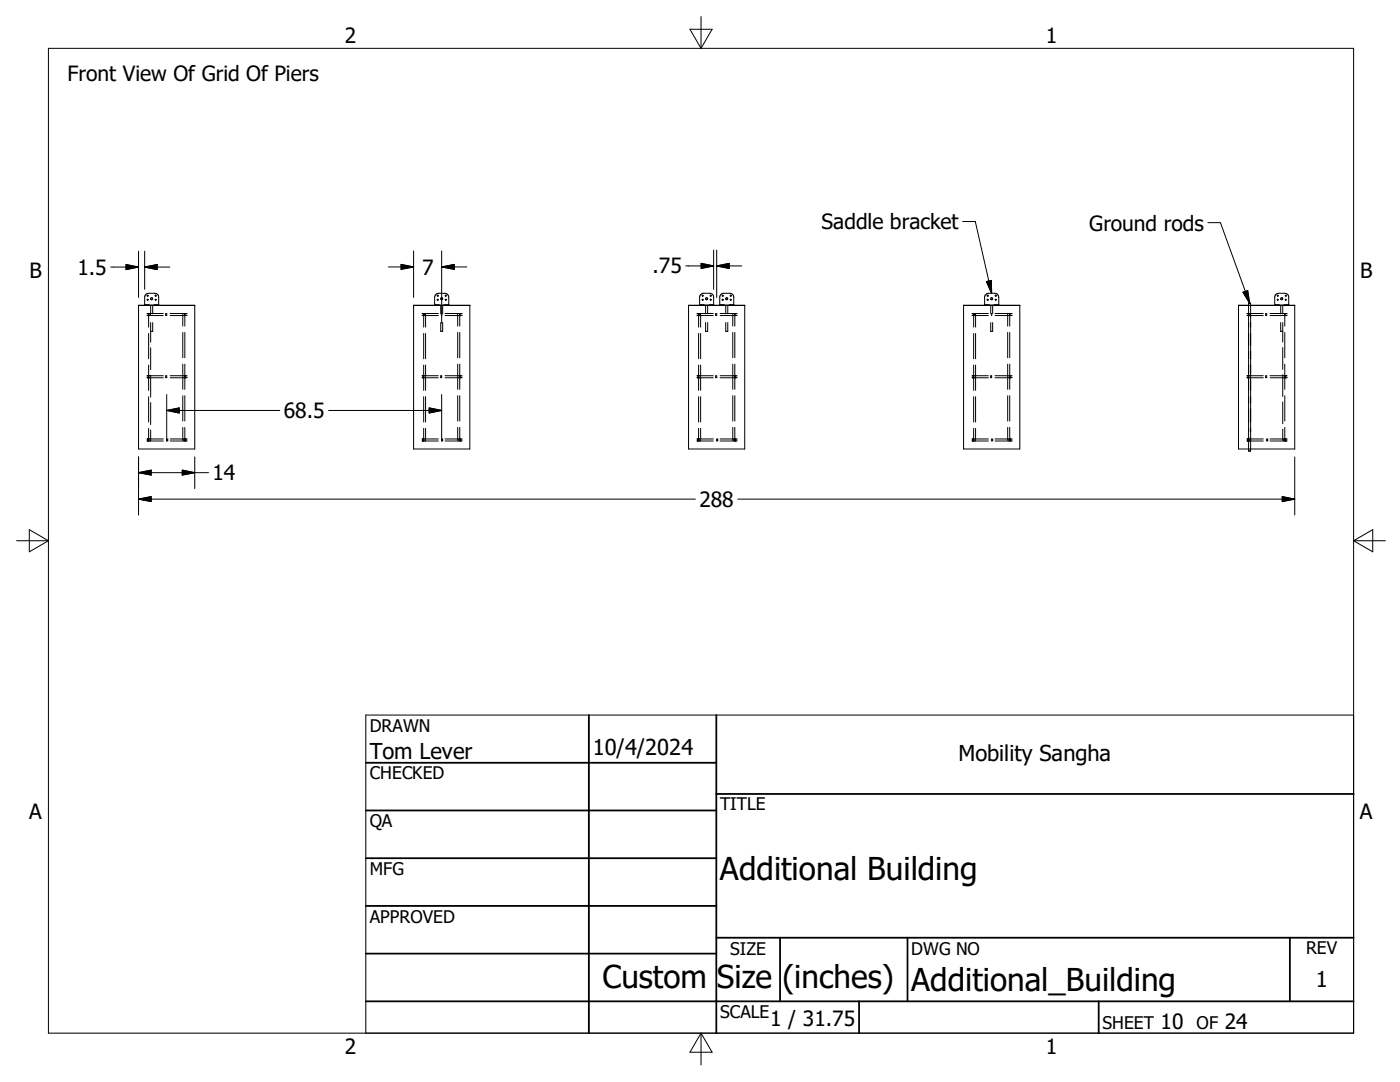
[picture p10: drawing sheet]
<svg xmlns="http://www.w3.org/2000/svg" width="279mm" height="216mm" viewBox="0 0 279 216" stroke-linecap="round" stroke-linejoin="round" font-family="sans-serif">
<g fill="none" stroke="#000" stroke-width=".2">
<path d="M9.7 9.6h260.4v196.6h-260.4zM137.7 5.8h4.4l-2.2 3.8zM139.9 3.3v6.3M22.1 53.3h5.5M25.2 52.8l2.4 .5-2.4 .5zM27.6 50.1v9.3M28.9 50.1v7.6M28.9 53.3h5M28.9 53.3l2.5-.5v1zM29.4 59.7l.2 .1-.1 .1zM29.4 58.9l.1 .2zM31 59.7l.2 .1-.1 .1z"/>
<path d="M31 58.9l.1 .2zM77.5 53.3h5M80 52.8l2.5 .5-2.5 .4zM82.5 50.1v9.3M87.3 59.7l.1 .2zM88.1 50.1v14.4M88.1 53.3h5M88.1 53.3l2.6-.5v.9zM88.9 59.7l.1 .2zM136.9 53.1h5.5M139.9 52.6l2.5 .5-2.5 .5zM140.2 59.7l.1 .1-.1 .1z"/>
<path d="M140.2 58.9l.1 .2zM141.8 59.7l.1 .1-.1 .1zM141.8 58.9l.1 .2zM142.4 49.9v7.8M143 49.9v9.5M143 53.1h5M143 53.1l2.5-.5v1zM144.2 59.7l.1 .2zM145.8 59.7l.1 .2zM192.1 44.2h2.5l3.3 14.3M196.9 56.2l1-.2v2.5zM197 59.7l.2 .2z"/>
<path d="M198.6 59.7l.2 .2zM241.1 44.4h2.5l5.8 16.1M248.1 58.3l.9-.3 .4 2.5zM254.9 59.7l.2 .1-.1 .1zM254.9 58.9l.2 .2zM256.5 59.7l.2 .1-.1 .1zM256.5 58.9l.2 .2zM27.6 60.9h11.3v28.7h-11.3zM27.6 61h11.3M28.9 60.9v-1.8l.4-.5 .4-.1h1.4l.3 .2 .3 .6v1.6M28.9 60.8h.9M29.4 75.4h.1"/>
<path d="M29.4 75h.1M29.4 62.9h.1M29.4 62.6h.1M29.4 62.9l.1 .1M29.5 75.4h.1M29.5 75h.1M29.5 63h.1M29.5 62.6h.1M29.5 75h-.1M29.5 62.6h-.1M29.6 75v.3l-.1 .1M29.6 62.6l.1 .2"/>
<path d="M29.7 62.8h.1M29.7 62.8v2.5M29.7 66.5v5.1M29.7 72.8v5.1M29.7 79.2v5M29.7 62.8l-.2 .2M29.7 75.4h.1M29.7 75h.1M29.7 63h.1M29.7 62.6h.1M29.7 75.4h2.9M29.7 75h2.9"/>
<path d="M29.7 63h2.9M29.7 62.6h2.9M29.9 62.8h.2M30.1 66.1h.1M30.1 60.9v1.7M30.1 64.4v3.9M30.1 69.4v4.4M30.1 74.9v4.3M30.5 64.4v1.7h-.2M30.5 60.9v1.7M30.7 60.8h1M33.1 62.6v.1"/>
<path d="M33.1 62.8v.2M33.1 75v.1M33.1 75.3v.1M33.3 62.6v.1M33.3 62.8v.2M33.3 75v.1M33.3 75.3v.1M33.3 78.7v9.3M34 75.4h2.8M34 75h2.8M34 63h2.8M34 62.6h2.8"/>
<path d="M36.5 62.6v2.5M36.5 66.3v5.1M36.5 72.7v5M36.5 79v5M36.8 75.4h.1M36.8 75h.1M36.8 63h.1M36.8 62.6h.1M36.9 62.6v2.5M36.9 66.3v5.1M36.9 72.7v5M36.9 79v5"/>
<path d="M36.9 75.4h.2M36.9 75h.2M36.9 63h.2M36.9 62.6h.2M37.1 75l-.2 .2 .2 .2M37.1 75h.1M37.1 62.6l-.2 .2 .2 .2M37.1 62.6h.1M37.2 75.4h.1M37.2 75h.1M37.2 62.9h.1M37.2 62.6h.1"/>
<path d="M37.2 75.4h-.1M37.2 62.9l-.1 .1M82.5 60.9h11.3v28.7h-11.3zM82.5 61h11.3M84.2 75.4h.1M84.2 75h.1M84.2 62.9h.1M84.2 62.6h.1M84.2 62.9l.1 .1M84.3 75.4h.1M84.3 75h.1M84.3 63h.1"/>
<path d="M84.3 62.6h.1M84.3 75h-.1M84.3 75h.2M84.3 62.6h-.1M84.3 62.6h.2M84.4 75.4h.1M84.4 75h.1M84.4 63h.1M84.4 62.6h.1M84.5 75v.3l-.2 .1M84.5 62.6l.1 .2M84.6 62.8h.1"/>
<path d="M84.6 62.8v2.5M84.6 66.5v5.1M84.6 72.8v5.1M84.6 79.2v5M84.6 62.8l-.3 .2M84.6 75.4h2.9M84.6 75h2.9M84.6 63h2.9M84.6 62.6h2.9M84.8 62.8h.1v2.5M84.9 66.5v5.1M84.9 72.8v5.1"/>
<path d="M84.9 79.2v5M86.7 60.9l.1-1.8 .3-.5 .5-.1h1.4l.3 .2 .3 .6v1.6M86.7 60.8h1M88 64.4v1.7h.1M88 60.9v1.7M88 75v.1M88 75.3v.1M88.1 75v.1M88.1 75.3v.1M88.1 78.7v9.3M88.3 64.4v1.7h-.1M88.3 60.9v1.7"/>
<path d="M88.6 60.8h1M88.8 75.4h2.9M88.8 75h2.9M88.8 63h2.9M88.8 62.6h2.9M91.3 62.6v2.5M91.3 66.3v5.1M91.3 72.7v5M91.3 79v5M91.8 62.6v2.5M91.8 66.3v5.1M91.8 72.7v5"/>
<path d="M91.8 79v5M91.8 75.4h.2M91.8 63h.2M92.1 75.4h.1M92.1 75h.1M92.1 62.9h.1M92.1 62.6h.1M92.1 75l-.3 .1v.2l.2 .1M92.1 62.6l-.3 .1v.2l.2 .1M92.1 75.4h-.1M92.1 62.9l-.1 .1M137.4 60.9h11.2v28.7h-11.2z"/>
<path d="M137.4 61h11.2M139.1 75.4h.1M139.1 75h.1M139.1 62.9h.1M139.1 62.6h.1M139.1 62.9l.1 .1M139.2 75.4h.1M139.2 75h.1M139.2 63h.1M139.2 62.6h.1M139.2 75h-.1M139.2 62.6h-.1"/>
<path d="M139.3 75.4h.1M139.3 75h.1M139.3 63h.1M139.3 62.6h.1M139.3 75l.1 .3-.2 .1M139.3 62.6l.1 .2M139.4 62.8h.1M139.4 62.8v2.5M139.4 66.5v5.1M139.4 72.8v5.1M139.4 79.2v5M139.4 62.8l-.2 .2"/>
<path d="M139.5 75.4h.1M139.5 75h.1M139.5 63h.1M139.5 62.6h.1M139.5 75.4h2.8M139.5 75h2.8M139.5 63h2.8M139.5 62.6h2.8M139.6 60.9v-1.8l.3-.4 .5-.2h1.4l.4 .2 .2 .6v1.6M139.6 60.8h1M139.7 62.8h.1v2.5M139.8 66.5v5.1"/>
<path d="M139.8 72.8v5.1M139.8 79.2v5M140.8 64.4v1.7h.2M140.8 60.9v1.7M141.2 64.4v1.7h-.1M141.2 60.9v1.7M141.5 60.8h.9M142.8 62.6v.1M142.8 62.8v.2M142.8 75v.1M142.8 75.3v.1M143 62.6v.1"/>
<path d="M143 62.8v.2M143 75v.1M143 75.3v.1M143.6 60.9l.1-1.8 .3-.5 .4-.1h1.4l.4 .2 .2 .6v1.6M143.6 60.8h1M143.7 75.4h2.9M143.7 75h2.9M143.7 63h2.9M143.7 62.6h2.9M144.8 64.4v1.7h.2M144.8 60.9v1.7M145.2 64.4v1.7h-.1"/>
<path d="M145.2 60.9v1.7M145.5 60.8h.9M146.2 62.6v2.5M146.2 66.3v5.1M146.2 72.7v5M146.2 79v5M146.6 75.4h.1M146.6 75h.1M146.6 63h.1M146.6 62.6h.1M146.6 62.6v2.5M146.6 66.3v5.1"/>
<path d="M146.6 72.7v5M146.6 79v5M146.7 75.4h.1M146.7 75h.1M146.7 63h.1M146.7 62.6h.1M146.8 75l-.2 .2 .2 .2M146.8 75h.1M146.8 62.6l-.2 .2 .2 .2M146.8 62.6h.1M146.9 75.4h.1M146.9 75h.1"/>
<path d="M146.9 62.9h.1M146.9 62.6h.1M146.9 75.4h-.1M146.9 62.9l-.1 .1M192.3 60.9h11.2v28.7h-11.2zM192.3 61h11.2M194 75.4h.1M194 75h.1M194 62.9h.1M194 62.6h.1M194 62.9l.1 .1M194.1 75.4h.1"/>
<path d="M194.1 75h.1M194.1 63h.1M194.1 62.6h.1M194.1 75h-.1M194.1 62.6h-.1M194.2 75.4h.1M194.2 75h.1M194.2 63h.1M194.2 62.6h.1M194.2 75l.1 .3-.2 .1M194.2 62.6l.1 .2M194.3 62.8h.1"/>
<path d="M194.3 62.8v2.5M194.3 66.5v5.1M194.3 72.8v5.1M194.3 79.2v5M194.3 62.8l-.2 .2M194.4 75.4h2.8M194.4 75h2.8M194.4 63h2.8M194.4 62.6h2.8M194.6 62.8h.1v2.5M194.7 66.5v5.1M194.7 72.8v5.1"/>
<path d="M194.7 79.2v5M196.5 60.9v-1.8l.4-.5 .4-.1h1.4l.4 .2 .2 .6v1.6M196.5 60.8h.9M197.7 64.4v1.7h.2M197.7 60.9v1.7M197.7 75v.1M197.7 75.3v.1M197.9 62.6v.1M197.9 62.8v.2M197.9 75v.1M197.9 75.3v.1M198.1 64.4v1.7h-.1"/>
<path d="M198.1 60.9v1.7M198.4 60.8h.9M198.6 75.4h2.9M198.6 75h2.9M198.6 63h2.9M198.6 62.6h2.9M201.1 62.6v2.5M201.1 66.3v5.1M201.1 72.7v5M201.1 79v5M201.5 62.6v2.5M201.5 66.3v5.1"/>
<path d="M201.5 72.7v5M201.5 79v5M201.6 75.4h.1M201.6 75h.1M201.6 63h.1M201.6 62.6h.1M201.7 75l-.2 .2 .2 .2M201.7 75h.1M201.7 62.6l-.2 .2 .2 .2M201.7 62.6h.1M201.8 75.4h.1M201.8 75h.1"/>
<path d="M201.8 62.9h.1M201.8 62.6h.1M201.8 75.4h-.1M201.8 62.9l-.1 .1M247.2 60.9h11.2v28.7h-11.2zM247.2 61h11.2M248.9 75.4h.1M248.9 75h.1M248.9 62.9h.1M248.9 62.6h.1M248.9 62.9l.1 .1M249 75h-.1"/>
<path d="M249 75h.1M249 75.4h.1M249 62.6h-.1M249 62.6h.1M249 63h.1M249.1 75.4h.1M249.1 75h.1M249.1 63h.1M249.1 62.6h.1M249.1 75l.1 .3-.2 .1M249.1 62.6l.1 .2M249.2 62.8h.1"/>
<path d="M249.2 60.5h.4v29.5h-.4zM249.2 62.8l-.2 .2M249.3 75.4h.1M249.3 75h.1M249.3 63h.1M249.3 62.6h.1M249.3 75.4h2.8M249.3 75h2.8M249.3 63h2.8M249.3 62.6h2.8M249.5 62.8h.1M252.6 62.6v.1"/>
<path d="M252.6 62.8v.2M252.6 75v.1M252.6 75.3v.1M252.8 62.6v.1M252.8 62.8v.2M252.8 75v.1M252.8 75.3v.1M253.5 75.4h2.8M253.5 75h2.8M253.5 63h2.8M253.5 62.6h2.8M254.4 60.9v-1.8l.2-.4 .6-.2h1.4l.4 .2 .2 .6v1.6"/>
<path d="M254.4 60.8h.9M255.6 64.4v1.7h.1M255.6 60.9v1.7M255.9 66.1h.1M256 60.9v1.7M256 64.4v3.9M256 69.4v4.3M256 74.8v4.3M256.3 60.8h.9M256.3 75.4h.1M256.3 75h.1M256.3 63h.1"/>
<path d="M256.3 62.6h.1M256.4 62.6v2.5M256.4 66.3v5.1M256.4 72.7v5M256.4 79v5M256.5 75.4h.1M256.5 75h.1M256.5 63h.1M256.5 62.6h.1M256.6 75.4h.1M256.6 75h.1M256.6 63h.1"/>
<path d="M256.6 62.6h.1M256.6 62.6l-.2 .2 .2 .2M256.6 75l-.2 .2 .2 .2M256.7 75.4h.1M256.7 75h.1M256.7 62.9h.1M256.7 62.6h.1M256.7 75.4h-.1M256.7 62.9l-.1 .1M27.6 91.2v11.6M27.6 99.6h111.2M27.6 99.6l2.6-.5v1z"/>
<path d="M27.6 94.3l2.6-.5v1zM27.6 94.3h14M29.4 87.6h.1M29.4 88h.1M29.5 87.6h.1M29.5 88h.1M29.5 87.6l.2 .2-.2 .2M29.5 87.6h-.1M29.7 85.5v2.5M29.7 87.6h.1M29.7 88h.1M29.7 87.6h2.9"/>
<path d="M29.7 88h2.9M30.1 80.3v4.4M30.1 85.8v2.2M33.3 81.9h22.5M33.3 81.9l2.5-.5v1zM33.5 87.6v.1M33.5 87.9v.1M34 87.6h2.8M34 88h2.8M36.4 93.8l2.5 .5-2.5 .5zM36.5 85.3v2.5h.1M36.7 87.8h.2"/>
<path d="M36.8 87.6h.1M36.8 88h.1M36.9 87.8l.2 .2M36.9 85.3v2.5M36.9 87.6h.1M36.9 88h.1M37.1 87.6h.1M37.1 88h.1M37.1 87.6l-.2 .2M37.2 87.6h.1M37.2 88h.1M37.2 88h-.1"/>
<path d="M38.9 91.2v6.3M65.6 81.9h22.5M84.2 87.6h.1M84.2 88h.1M84.2 87.6l.3 .1v.2l-.2 .1M84.3 88h.2M84.6 85.5v2.5M84.6 87.6h2.9M84.6 88h2.9M84.9 85.5v2.5M85.6 81.4l2.5 .5-2.5 .5zM88.3 87.6v.1"/>
<path d="M88.3 87.9v.1M88.8 87.6h2.9M88.8 88h2.9M91.3 85.3v2.5h.2M91.6 87.8h.2M91.8 87.8l.2 .2M91.8 85.3v2.5M91.8 87.6h.1M91.8 88h.1M91.9 87.6l-.1 .2M91.9 87.6h.1M91.9 88h.1"/>
<path d="M92 87.6h-.1M92 87.6h.1M92.1 87.6h.1M92.1 88h.1M92.1 88h-.1M139.1 87.6h.1M139.1 88h.1M139.2 87.6h.2M139.2 88h.2M139.2 87.6l.2 .2-.2 .2M139.2 87.6h-.1M139.4 85.5v2.5"/>
<path d="M139.5 87.6h.1M139.5 88h.1M139.5 87.6h2.8M139.5 88h2.8M139.8 85.5v2.5M143 87.6v.1M143 87.9v.1M143.2 87.6v.1M143.2 87.9v.1M143.7 87.6h2.9M143.7 88h2.9M146.2 85.3v2.5h.2"/>
<path d="M146.5 87.8h.1M146.6 87.6h.1M146.6 88h.1M146.6 87.8l.2 .2M146.6 85.3v2.5M146.7 87.6h.1M146.7 88h.1M146.8 87.6h.1M146.8 88h.1M146.8 87.6l-.2 .2M146.9 87.6h.1M146.9 88h.1"/>
<path d="M146.9 88h-.1M147.3 99.6h111.1M194 87.6h.1M194 88h.1M194 87.6l.3 .1v.2l-.2 .1M194.1 88h.1M194.3 85.5v2.5M194.4 87.6h2.8M194.4 88h2.8M194.7 85.5v2.5M197.9 87.6v.1M197.9 87.9v.1"/>
<path d="M198.1 87.6v.1M198.1 87.9v.1M198.6 87.6h2.9M198.6 88h2.9M201.1 85.3v2.5h.2M201.4 87.8h.1M201.5 87.8l.2 .2M201.5 85.3v2.5M201.6 87.6h.1M201.6 88h.1M201.6 87.6l-.1 .2M201.7 87.6h.1"/>
<path d="M201.7 88h.1M201.7 87.6h-.1M201.8 87.6h.1M201.8 88h.1M201.8 88h-.1M248.9 87.6h.1M248.9 88h.1M249 87.6l.2 .2-.2 .2M249 87.6h-.1M249 87.6h.1M249 88h.1M249.3 87.6h.1"/>
<path d="M249.3 88h.1M249.3 87.6h2.8M249.3 88h2.8M252.8 87.6v.1M252.8 87.9v.1M253 87.6v.1M253 87.9v.1M253.5 87.6h2.8M253.5 88h2.8M255.9 99.1l2.5 .5-2.5 .5zM256 80.2v4.3M256 85.6v2.2h.1"/>
<path d="M256.3 87.8h.1M256.3 87.6h.1M256.3 88h.1M256.4 87.8l.2 .2M256.4 85.3v2.5M256.5 87.6h.1M256.5 88h.1M256.5 87.6l-.1 .2M256.6 87.6h.1M256.6 88h.1M256.6 87.6h-.1M256.7 87.6h.1"/>
<path d="M256.7 88h.1M256.7 88h-.1M258.4 91.2v11.6M3.3 107.9h6.4M5.8 105.7l3.9 2.2-3.9 2.2zM270.1 107.9h6.4M270.1 107.9l3.9-2.2v4.4zM270.1 142.7h-197.1v63.5M139.9 206.2v6.3M139.9 206.2l2.2 3.8h-4.4z"/>
<circle cx="30.3" cy="59.6" r=".2"/>
<circle cx="87.3" cy="59" r=".11"/>
<circle cx="88.2" cy="59.6" r=".2"/>
<circle cx="88.9" cy="59" r=".11"/>
<circle cx="141" cy="59.6" r=".2"/>
<circle cx="144.2" cy="59" r=".11"/>
<circle cx="145" cy="59.6" r=".2"/>
<circle cx="145.8" cy="59" r=".11"/>
<circle cx="197.1" cy="59" r=".11"/>
<circle cx="197.9" cy="59.6" r=".2"/>
<circle cx="198.7" cy="59" r=".11"/>
<circle cx="255.8" cy="59.6" r=".2"/>
</g>
<g fill="none" stroke="#000" stroke-width=".36">
<path d="M73 152.2h70M117.5 142.7v63.5M143 158.4h127.1M143 142.7v63.5M73 161.7h70M73 171.2h70M73 180.8h70M73 190.3h70M73 199.8h197.1M143 187.1h127.1M155.7 187.1v12.7M171.4 199.8v6.4"/>
<path d="M181.1 187.1v12.7M219.3 199.8v6.4M257.4 187.1v12.7"/>
</g>
<g fill="#000" stroke="#000" stroke-width=".2">
<path d="M25.2 52.8l2.4 .5-2.4 .5zM28.9 53.3l2.5-.5v1zM80 52.8l2.5 .5-2.5 .4zM88.1 53.3l2.6-.5v.9zM139.9 52.6l2.5 .5-2.5 .5zM143 53.1l2.5-.5v1zM196.9 56.2l1-.2v2.5zM248.1 58.3l.9-.3 .4 2.5zM27.6 99.6l2.6-.5v1zM27.6 94.3l2.6-.5v1zM33.3 81.9l2.5-.5v1zM36.4 93.8l2.5 .5-2.5 .5z"/>
<path d="M85.6 81.4l2.5 .5-2.5 .5zM255.9 99.1l2.5 .5-2.5 .5z"/>
</g>
<g font-size="6.3">
<text x="143.7" y="175.6">Additional Building</text>
<text x="120.2" y="197.1">Custom Size (inches)</text>
<text x="181.9" y="197.7">Additional_Building</text>
</g>
<g font-size="4.4">
<text x="73.8" y="151.4">Tom Lever</text>
<text x="118.3" y="150.7">10/4/2024</text>
<text x="191.3" y="151.8">Mobility Sangha</text>
<text x="262.6" y="196.9">1</text>
</g>
<g font-size="4.2">
<text x="68.8" y="8.6">2</text>
<text x="208.7" y="8.6">1</text>
<text x="13.5" y="16.2">Front View Of Grid Of Piers</text>
<text x="164" y="45.8">Saddle bracket</text>
<text x="217.4" y="46">Ground rods</text>
<text x="5.9" y="55.5">B</text>
<text x="15.5" y="54.8">1.5</text>
<text x="84.2" y="54.8">7</text>
<text x="130.2" y="54.6">.75</text>
<text x="271.4" y="55.5">B</text>
<text x="56.6" y="83.4">68.5</text>
<text x="42.4" y="95.8">14</text>
<text x="139.6" y="101.1">288</text>
<text x="5.8" y="163.4">A</text>
<text x="271.4" y="163.4">A</text>
<text x="153.7" y="204.7">1 / 31.75</text>
<text x="231.6" y="205.3">10</text>
<text x="244.4" y="205.3">24</text>
<text x="68.8" y="210.2">2</text>
<text x="208.7" y="210.2">1</text>
</g>
<g font-size="3.5">
<text x="73.8" y="146">DRAWN</text>
<text x="73.8" y="155.5">CHECKED</text>
<text x="143.7" y="161.7">TITLE</text>
<text x="73.8" y="165.1">QA</text>
<text x="73.8" y="174.6">MFG</text>
<text x="73.8" y="184.1">APPROVED</text>
<text x="145.7" y="190.5">SIZE</text>
<text x="181.9" y="190.5">DWG NO</text>
<text x="260.6" y="190.4">REV</text>
<text x="143.7" y="203.1">SCALE</text>
<text x="220" y="205.3">SHEET</text>
<text x="238.8" y="205.3">OF</text>
</g>
</svg>
